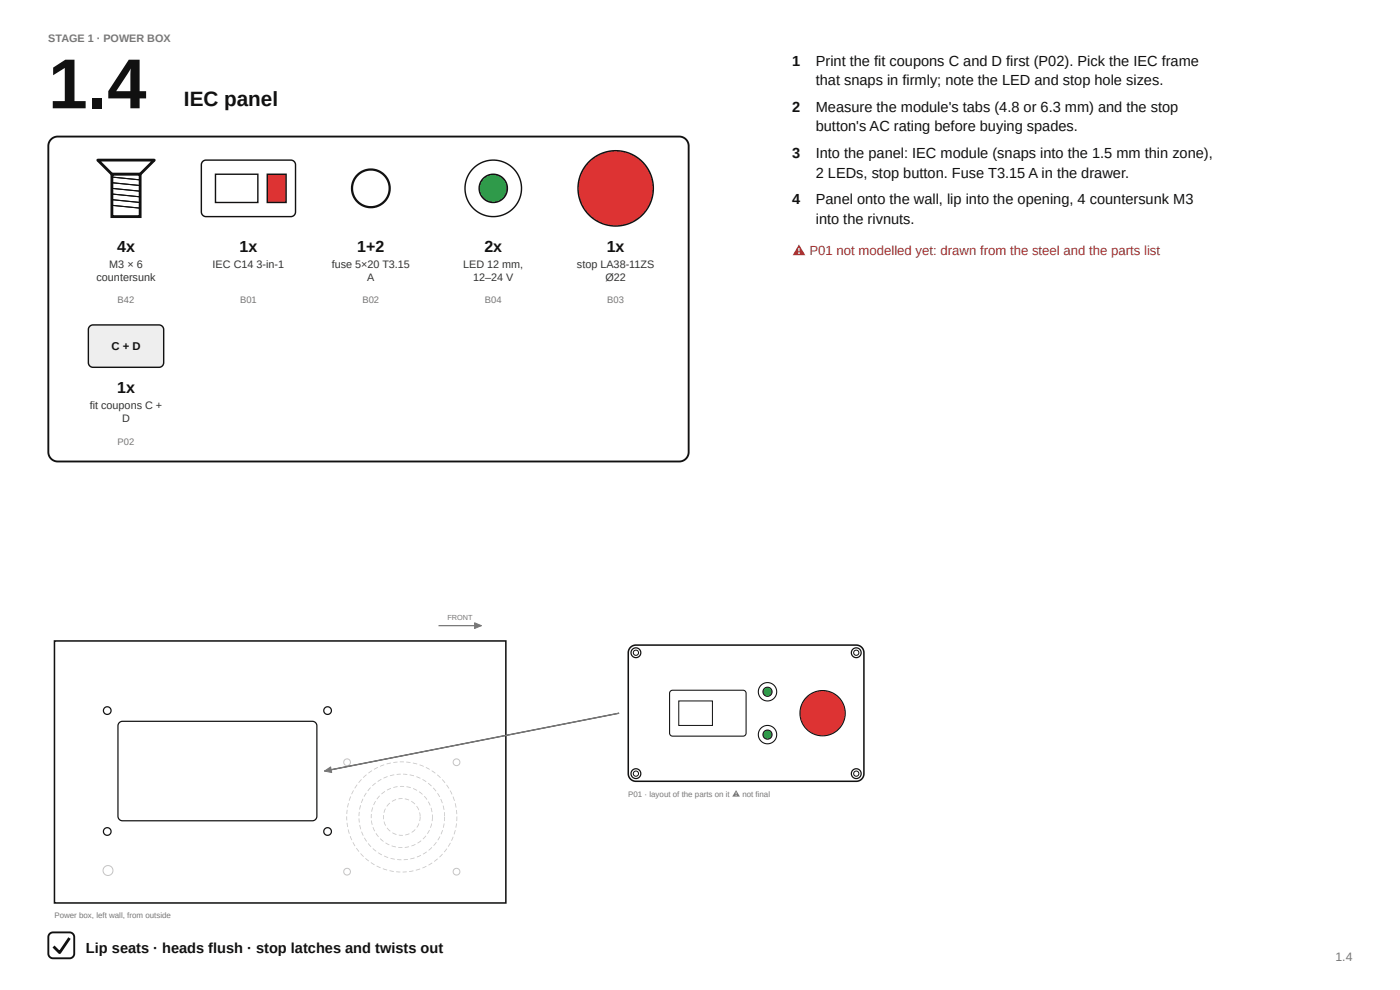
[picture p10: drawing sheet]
<svg xmlns="http://www.w3.org/2000/svg" width="297mm" height="210mm" viewBox="0 0 297 210" stroke-linecap="round" stroke-linejoin="round" font-family="sans-serif">
<path d="M10.9 29.6l.6-.4 .8-.2h132a2 2 0 0 1 2 2v65a2 2 0 0 1-2 2h-132a2 2 0 0 1-2-2v-65l.1-.8z" fill="none" stroke="#111" stroke-width=".4"/>
<path d="M20.8 34h12l-3 3h-6z" fill="#fff"/>
<path d="M20.8 34h12l-3 3h-6z" fill="none" stroke="#111" stroke-width=".6"/>
<path d="M23.8 37h6v9h-6z" fill="#fff"/>
<path d="M23.8 37h6v9h-6z" fill="none" stroke="#111" stroke-width=".6"/>
<path d="M23.8 37.6l6 .6zM23.8 38.8l6 .6zM23.8 40l6 .6zM23.8 41.2l6 .6zM23.8 42.4l6 .6zM23.8 43.6l6 .6z" fill="#000"/>
<path d="M23.8 37.6l6 .6M23.8 38.8l6 .6M23.8 40l6 .6M23.8 41.2l6 .6M23.8 42.4l6 .6M23.8 43.6l6 .6" fill="none" stroke="#111" stroke-width=".24"/>
<path d="M43.1 34.3l.7-.3h18a1 1 0 0 1 1 1v10a1 1 0 0 1-1 1h-18a1 1 0 0 1-1-1v-10z" fill="#fff"/>
<path d="M43.1 34.3l.7-.3h18a1 1 0 0 1 1 1v10a1 1 0 0 1-1 1h-18a1 1 0 0 1-1-1v-10zM45.8 37h9v6h-9z" fill="none" stroke="#111" stroke-width=".3"/>
<path d="M56.8 37h4v6h-4z" fill="#d33"/>
<path d="M56.8 37h4v6h-4z" fill="none" stroke="#111" stroke-width=".3"/>
<circle cx="78.8" cy="40" r="4" fill="#fff"/>
<circle cx="78.8" cy="40" r="4" fill="none" stroke="#111" stroke-width=".48"/>
<circle cx="104.8" cy="40" r="6" fill="#fff"/>
<circle cx="104.8" cy="40" r="6" fill="none" stroke="#111" stroke-width=".3"/>
<circle cx="104.8" cy="40" r="3" fill="#2f9a4a"/>
<circle cx="104.8" cy="40" r="3" fill="none" stroke="#111" stroke-width=".3"/>
<circle cx="130.8" cy="40" r="8" fill="#d33"/>
<circle cx="130.8" cy="40" r="8" fill="none" stroke="#111" stroke-width=".3"/>
<path d="M19.1 69.3l.7-.3h14a1 1 0 0 1 1 1v7a1 1 0 0 1-1 1h-14a1 1 0 0 1-1-1v-7z" fill="#eee"/>
<path d="M19.1 69.3l.7-.3h14a1 1 0 0 1 1 1v7a1 1 0 0 1-1 1h-14a1 1 0 0 1-1-1v-7z" fill="none" stroke="#111" stroke-width=".3"/>
<path d="M11.6 136.1h95.8v55.6h-95.8z" fill="#fff"/>
<path d="M11.6 136.1h95.8v55.6h-95.8z" fill="none" stroke="#111" stroke-width=".32"/>
<g fill="none" stroke="#c4c4c4" stroke-width=".21">
<circle cx="73.7" cy="161.9" r=".72"/>
<circle cx="97" cy="161.9" r=".72"/>
<circle cx="22.9" cy="184.9" r="1.05"/>
<circle cx="73.7" cy="185.1" r=".72"/>
<circle cx="97" cy="185.1" r=".72"/>
</g>
<g fill="none" stroke="#111" stroke-width=".26">
<path d="M25.3 153.5l.7-.3h40.3a.97 .97 0 0 1 1 .9v19.2a.97 .97 0 0 1-1 1h-40.3a.97 .97 0 0 1-.9-1v-19.2z"/>
<circle cx="22.8" cy="150.9" r=".81"/>
<circle cx="69.6" cy="150.9" r=".81"/>
<circle cx="22.8" cy="176.6" r=".81"/>
<circle cx="69.6" cy="176.6" r=".81"/>
</g>
<g fill="#c4c4c4">
<path d="M88.9 174.8l.2 .1-.5 .9-.1-.1zM87.4 176.7l.7-.6 .2 .1-.8 .6zM86.1 177.2l.8-.2 .1 .1-.9 .3zM84.7 177.3h.9v.2l-.9-.1zM83.4 176.8l.8 .3v.2l-.9-.4zM82.1 175.9l.2-.1 .6 .6-.1 .2zM81.5 174.5l.1-.1 .4 .9-.2 .1zM81.4 173.1h.1v.8l-.1 .1zM81.8 171.7l.1 .1-.3 .8h-.1zM82.6 170.6l.2-.1 .1 .1-.7 .7-.1-.1zM83.2 170.1l.9-.4v.2l-.8 .4zM84.6 169.6l.9-.1v.2h-.9zM86 169.6l.9 .2-.1 .2-.8-.3zM87.4 170.1l.8 .6-.1 .1-.8-.6zM88.4 171.2l.2-.1 .4 .9-.1 .1zM89 172.5h.2l.1 .9h-.1zM89.2 173.5h.1l-.1 .9-.1-.1z"/>
<path d="M91.6 174.9h.2l-.3 .9h-.2zM91.1 176.2l.2 .1-.5 .8-.1-.1zM90.4 177.4l.1 .1-.6 .7-.1-.1zM88.7 179l.7-.5 .1 .1-.8 .5zM87.4 179.6l.8-.4 .1 .2-.9 .3zM86 179.9l.8-.2 .1 .2-.9 .1zM84.6 179.9h.9v.2l-.9-.1zM83.2 179.5l.9 .3v.1l-1-.2zM81.9 178.9l.8 .4v.2l-.9-.4zM80.8 178l.7 .6-.1 .2-.7-.7zM79.8 177l.1-.1 .6 .7-.2 .1zM79.1 175.7l.2-.1 .4 .9h-.2zM78.8 174.3l.2-.1 .1 .9-.1 .1zM78.8 172.9h.2l-.1 .8h-.1zM79.1 171.4l.1 .1-.2 .9-.1-.1zM79.7 170.1l.1 .1-.4 .8-.1-.1zM80.6 168.9l.1 .1-.6 .7h-.1zM81 168.6l.7-.6 .1 .1-.7 .6zM82.2 167.7l.8-.4 .1 .2-.9 .4zM83.5 167.2l.9-.2 .1 .1-.9 .2zM85 166.9h.8v.2h-.8zM86.3 167l1 .2-.1 .1-.9-.2zM87.8 167.4l.8 .4-.1 .1-.8-.4zM89.1 168l.7 .6-.1 .2-.7-.6zM90 169.1l.2-.1 .6 .7-.2 .1zM90.9 170.3l.1-.1 .4 .8-.1 .1zM91.5 171.6l.1-.1 .2 .9-.1 .1zM91.7 173h.2v1.4l-.2-.1z"/>
<path d="M94.3 174.9h.1l-.2 .9-.1-.1zM93.9 176.3h.2l-.4 .9-.1-.1zM93.4 177.6l.1 .1-.4 .8-.2-.1zM92.6 178.8l.2 .1-.6 .7-.2-.1zM91 180.5l.7-.6 .1 .1-.7 .6zM89.8 181.3l.8-.5 .1 .2-.8 .5zM88.5 181.9l.9-.3v.1l-.8 .4zM87.1 182.3l.9-.2 .1 .1-.9 .3zM85.7 182.5l.9-.1v.2l-.9 .1zM84.4 182.4l.8 .1v.2l-.8-.1zM83 182.2l.9 .2-.1 .1-.9-.2zM81.6 181.7l.9 .3-.1 .2-.9-.4zM80.4 181l.7 .5v.1l-.8-.5zM79.2 180.1l.7 .6-.1 .1-.7-.6zM78.1 179.2l.2-.1 .6 .7-.2 .1zM77.3 177.9h.2l.4 .7-.1 .1zM76.7 176.6h.2l.3 .8-.1 .1zM76.3 175.2h.2l.2 .9h-.2zM76.2 173.8h.1l.1 .9h-.2zM76.2 172.4h.2l-.1 .9h-.1zM76.5 171h.2l-.2 .9h-.2zM77 169.6l.2 .1-.4 .8h-.1zM77.7 168.3l.2 .1-.5 .8-.1-.1zM78.7 167.2l.1 .1-.6 .7-.2-.1zM79 166.8l.7-.6 .1 .1-.7 .6zM80.2 165.9l.8-.5v.2l-.7 .4zM81.4 165.2l.9-.4v.2l-.8 .3zM82.8 164.7l.9-.3v.2l-.9 .2zM84.2 164.4l.9-.1v.2h-.8zM85.6 164.3l.9 .1v.1h-.9zM87 164.5l.9 .2v.1l-.9-.2zM88.5 164.8l.8 .4-.1 .2-.8-.4zM89.8 165.4l.8 .5-.1 .2-.8-.5zM91 166.2l.7 .7-.1 .1-.7-.6zM92 167.4l.1-.2 .6 .8-.2 .1zM92.8 168.5l.2-.1 .5 .8-.2 .1zM93.5 169.7h.2l.3 .8-.1 .1zM94 171.1l.2-.1 .2 1h-.2zM94.3 172.5h.2v.9h-.1zM94.4 173.5h.1v.9l-.2-.1z"/>
<path d="M96.9 174.8l.1 .1-.1 .9-.2-.1zM96.6 176.3h.2l-.3 .9h-.1zM96.2 177.7h.1l-.3 .9-.2-.1zM95.6 178.9l.1 .1-.4 .8-.2-.1zM94.8 180.2l.2 .1-.6 .7-.1-.1zM93.9 181.3l.2 .1-.7 .7-.1-.1zM92.2 182.9l.7-.6 .1 .1-.7 .6zM91 183.6l.8-.4v.1l-.7 .5zM89.7 184.3l.8-.4 .1 .1-.8 .4zM88.3 184.7l.9-.3 .1 .2-1 .3zM86.9 185l.9-.2v.2l-.9 .2zM85.5 185.1h.9v.1l-.9 .1zM84.2 185l.8 .1v.2l-.9-.1zM82.8 184.8l.9 .2-.1 .1-.9-.1zM81.3 184.4l.9 .3v.1l-.9-.3zM80 183.8l.9 .4-.1 .1-.8-.3zM78.8 183.1l.8 .5-.1 .1-.8-.5zM77.7 182.2l.7 .6-.1 .1-.7-.6zM76.5 181.3l.1-.1 .7 .7-.1 .1zM75.6 180.1h.2l.5 .7-.1 .1zM74.9 178.9l.1-.1 .5 .8-.2 .1zM74.3 177.6l.1-.1 .4 .9h-.1zM73.9 176.2l.1-.1 .3 .9-.2 .1zM73.6 174.7h.2l.1 .9h-.1zM73.6 173.3l.1 .1v.8h-.1zM73.7 172h.1l-.1 .9-.1-.1zM73.9 170.5l.2 .1-.2 .9-.2-.1zM74.4 169.1l.2 .1-.4 .9-.1-.1zM75 167.8l.2 .1-.4 .8-.2-.1zM75.8 166.6l.1 .1-.5 .7h-.1zM76.7 165.5l.1 .1-.6 .7-.1-.1zM77.1 165.1l.7-.7 .1 .2-.7 .6zM78.2 164.1l.8-.5v.1l-.7 .5zM79.4 163.3l.8-.4 .1 .1-.8 .4zM80.7 162.7l.9-.4v.2l-.8 .3zM82.1 162.2l.9-.3v.2l-.9 .2zM83.5 161.8l.9-.1v.2l-.9 .1zM84.9 161.7h.9v.2h-.9zM86.3 161.7l.9 .1v.2l-.9-.1zM87.7 161.9l.9 .3v.1l-.9-.2zM89.1 162.3l.9 .4v.1l-.9-.3zM90.5 162.9l.8 .4-.1 .2-.8-.5zM91.7 163.6l.8 .5-.1 .2-.7-.6zM92.9 164.5l.7 .6-.1 .1-.7-.6zM93.9 165.6l.1-.1 .6 .7-.1 .1zM94.8 166.7l.1-.1 .5 .8-.1 .1zM95.5 167.9l.2-.1 .4 .9h-.2zM96.1 169.2l.2-.1 .3 .9-.1 .1zM96.6 170.6h.2l.1 .9h-.1zM96.9 172h.1l.1 .9h-.2zM97 173.4h.1v1l-.2-.1z"/>
</g>
<path d="M93.1 132.9h9.1" fill="none" stroke="#777" stroke-width=".26"/>
<path d="M100.8 132.3l1.4 .6-1.4 .6z" fill="#777"/>
<path d="M100.8 132.3l1.4 .6-1.4 .6z" fill="none" stroke="#777" stroke-width=".21"/>
<path d="M133.9 137.5l.5-.4 .7-.1h46.8a1.63 1.63 0 0 1 1.6 1.6v25.7a1.63 1.63 0 0 1-1.6 1.6h-46.8a1.62 1.62 0 0 1-1.7-1.6v-25.7l.2-.6z" fill="#fff"/>
<path d="M133.9 137.5l.5-.4 .7-.1h46.8a1.63 1.63 0 0 1 1.6 1.6v25.7a1.63 1.63 0 0 1-1.6 1.6h-46.8a1.62 1.62 0 0 1-1.7-1.6v-25.7l.2-.6z" fill="none" stroke="#111" stroke-width=".32"/>
<path d="M142.4 146.8l.5-.2h14.9a.65 .65 0 0 1 .7 .6v8.5a.65 .65 0 0 1-.7 .6h-14.9a.65 .65 0 0 1-.7-.6v-8.5z" fill="#fff"/>
<path d="M142.4 146.8l.5-.2h14.9a.65 .65 0 0 1 .7 .6v8.5a.65 .65 0 0 1-.7 .6h-14.9a.65 .65 0 0 1-.7-.6v-8.5z" fill="none" stroke="#111" stroke-width=".23"/>
<path d="M144.2 148.8h7.1v5.2h-7.1z" fill="none" stroke="#111" stroke-width=".21"/>
<circle cx="163" cy="146.9" r="1.95" fill="#fff"/>
<circle cx="163" cy="146.9" r="1.95" fill="none" stroke="#111" stroke-width=".23"/>
<circle cx="163" cy="156" r="1.95" fill="#fff"/>
<circle cx="163" cy="156" r="1.95" fill="none" stroke="#111" stroke-width=".23"/>
<circle cx="163" cy="146.9" r=".98" fill="#2f9a4a"/>
<circle cx="163" cy="146.9" r=".98" fill="none" stroke="#111" stroke-width=".21"/>
<circle cx="163" cy="156" r=".98" fill="#2f9a4a"/>
<circle cx="163" cy="156" r=".98" fill="none" stroke="#111" stroke-width=".21"/>
<circle cx="174.7" cy="151.4" r="4.8" fill="#d33"/>
<circle cx="174.7" cy="151.4" r="4.8" fill="none" stroke="#111" stroke-width=".23"/>
<g fill="none" stroke="#111" stroke-width=".26">
<circle cx="135.1" cy="138.6" r="1.04"/>
<circle cx="181.9" cy="138.6" r="1.04"/>
<circle cx="135.1" cy="164.3" r="1.04"/>
<circle cx="181.9" cy="164.3" r="1.04"/>
</g>
<g fill="none" stroke="#111" stroke-width=".21">
<circle cx="135.1" cy="138.6" r=".55"/>
<circle cx="181.9" cy="138.6" r=".55"/>
<circle cx="135.1" cy="164.3" r=".55"/>
<circle cx="181.9" cy="164.3" r=".55"/>
</g>
<path d="M68.9 163.7l62.6-12.3z" fill="#000"/>
<path d="M131.5 151.4l-62.6 12.3" fill="none" stroke="#777" stroke-width=".29"/>
<path d="M68.9 163.7l1.3-.8 .3 1.2z" fill="#777"/>
<path d="M68.9 163.7l1.3-.8 .3 1.2z" fill="none" stroke="#777" stroke-width=".21"/>
<path d="M10.6 198.3l.7-.3h3.5a1 1 0 0 1 1 1v3.5a1 1 0 0 1-1 1h-3.5a1 1 0 0 1-1-1v-3.5z" fill="none" stroke="#111" stroke-width=".4"/>
<path d="M14.8 199.2l-2.1 3.1-1.3-1.3" fill="none" stroke="#111" stroke-width=".6"/>
<text font-size="15" fill="#111" x="10.3" y="23">1.4</text>
<text font-size="4.4" fill="#111" x="39.1" y="22.5">IEC panel</text>
<g font-size="3.4" fill="#111">
<text x="24.9" y="53.5">4x</text>
<text x="50.9" y="53.5">1x</text>
<text x="75.9" y="53.5">1+2</text>
<text x="102.9" y="53.5">2x</text>
<text x="128.9" y="53.5">1x</text>
<text x="24.9" y="83.5">1x</text>
</g>
<g font-size="3.1" fill="#111">
<text x="168.3" y="14">1</text>
<text x="173.3" y="14">Print the fit coupons C and D first (P02). Pick the IEC frame</text>
<text x="168.3" y="23.8">2</text>
<text x="173.3" y="18.1">that snaps in firmly; note the LED and stop hole sizes.</text>
<text x="173.3" y="23.8">Measure the module's tabs (4.8 or 6.3 mm) and the stop</text>
<text x="173.3" y="27.9">button's AC rating before buying spades.</text>
<text x="168.3" y="33.6">3</text>
<text x="173.3" y="33.6">Into the panel: IEC module (snaps into the 1.5 mm thin zone),</text>
<text x="173.3" y="37.7">2 LEDs, stop button. Fuse T3.15 A in the drawer.</text>
<text x="168.3" y="43.4">4</text>
<text x="173.3" y="43.4">Panel onto the wall, lip into the opening, 4 countersunk M3</text>
<text x="173.3" y="47.5">into the rivnuts.</text>
<text x="18.3" y="202.3">Lip seats · heads flush · stop latches and twists out</text>
</g>
<text font-size="2.8" fill="#a33" x="168.3" y="54.2">⚠ P01 not modelled yet: drawn from the steel and the parts list</text>
<text font-size="2.6" fill="#777" x="283.6" y="204">1.4</text>
<text font-size="2.4" fill="#111" x="23.7" y="74.3">C + D</text>
<text font-size="2.3" fill="#777" x="10.3" y="9">STAGE 1 · POWER BOX</text>
<g font-size="2.3" fill="#333">
<text x="20.5" y="59.7">countersunk</text>
<text x="23.2" y="56.9">M3 × 6</text>
<text x="45.2" y="56.9">IEC C14</text>
<text x="54.5" y="56.9">3-in-1</text>
<text x="70.4" y="56.9">fuse 5×20 T3.15</text>
<text x="78" y="59.7">A</text>
<text x="98.4" y="56.9">LED 12 mm,</text>
<text x="100.5" y="59.7">12–24 V</text>
<text x="122.5" y="56.9">stop LA38-11ZS</text>
<text x="128.6" y="59.7">Ø22</text>
<text x="19.1" y="86.9">fit coupons C +</text>
<text x="25.9" y="89.7">D</text>
</g>
<g font-size="2" fill="#777">
<text x="25" y="64.4">B42</text>
<text x="51" y="64.4">B01</text>
<text x="77" y="64.4">B02</text>
<text x="103" y="64.4">B04</text>
<text x="129" y="64.4">B03</text>
<text x="25" y="94.4">P02</text>
</g>
<g font-size="1.7" fill="#777">
<text x="133.4" y="169.2">P01 · layout of the parts on it ⚠ not final</text>
<text x="11.6" y="195">Power box, left wall, from outside</text>
</g>
<text font-size="1.6" fill="#777" x="95" y="131.7">FRONT</text>
</svg>
